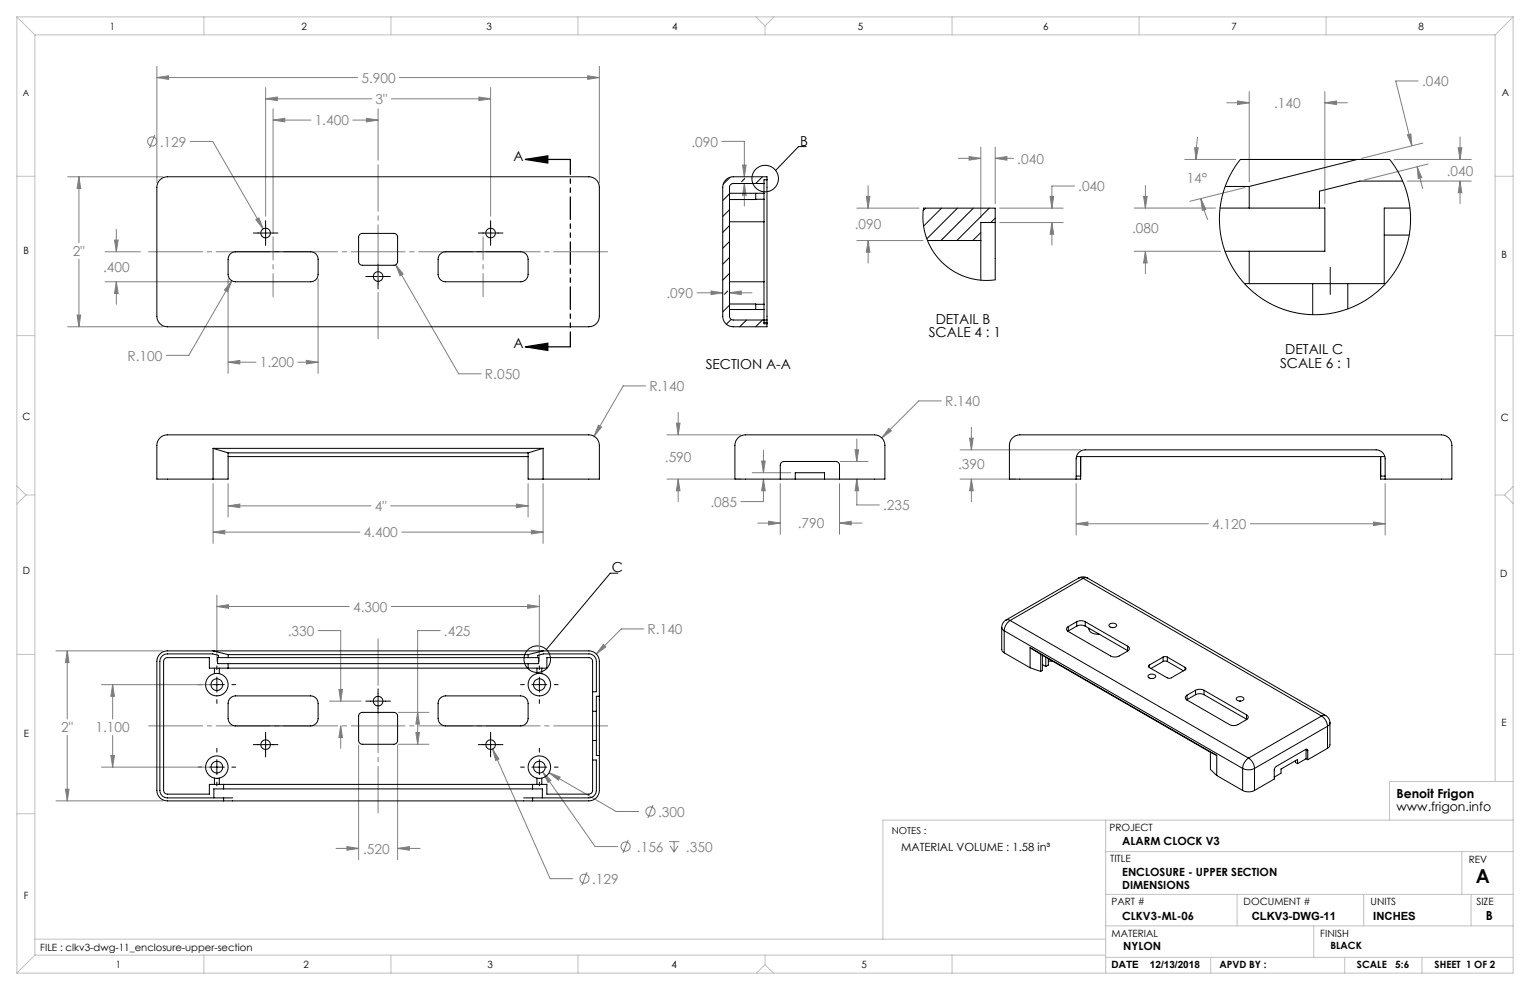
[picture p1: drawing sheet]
<svg xmlns="http://www.w3.org/2000/svg" width="432mm" height="279mm" viewBox="0 0 432 279" stroke-linecap="round" stroke-linejoin="round" font-family="sans-serif">
<g fill="none" stroke="#808080" stroke-width=".28">
<path d="M44.3 18.7v32.9M169.2 18.7v32.9M43.7 38.1l-1.5 3.7M44.3 21.9l3.3-.5v1zM44.3 21.9h56.6M53.7 39.9h6.3l14.3 24.7M75 27.9l3.3-.5v1zM75 24.7v36.3M75 27.9h29.9M77.1 33.9l3.3-.5v1zM77.1 30.7v34.9M77.1 33.9h10.6"/>
<path d="M99.6 33.9h7.1M103.4 33.4l3.3 .5-3.3 .5zM106.7 30.7v14.5M110.4 27.9h28.1M112.7 21.9h56.5M135.2 27.4l3.3 .5-3.3 .5zM138.5 24.7v36.3M165.9 21.4l3.3 .5-3.3 .5zM203.7 39.9h6.4v10M338 38.7l-.5 6.3M346.2 29h6.4M349.3 28.5l3.3 .5-3.3 .5z"/>
<path d="M352.6 25.8v25.6M373.9 29l3.3-.5v1zM373.9 25.8v31.6M373.9 29h6.3M397.2 38.1l1-.3 .3 3.3zM400.3 22.9h-6.4l4.6 18.2M412.1 38.7v6.3M19.1 49.9h26.9M22.3 49.9l.5 3.3h-1zM22.3 49.9v18.6M209.6 46.6h1l-.5 3.3zM210.1 51.8l.5 3.3h-1z"/>
<path d="M210.1 51.8v6.3M241.8 58.7h17.6M244.5 55.4h1l-.5 3.3zM245 52.4v6.3M270.5 44.7h6.3M273.5 44.2l3.3 .5-3.3 .5zM276.8 41.5v20M280.9 44.7l3.3-.5v1zM280.9 41.5v16M280.9 44.7h5.1M282.1 58.7h17.9M296.4 55.4h1l-.5 3.3z"/>
<path d="M303.2 52.5h-6.3v6.2M320.1 58.7h23M322.7 55.4h1.1l-.5 3.3zM323.3 52.4v6.3M334.4 45h14.4M337.2 41.7h1l-.7 3.3zM338.9 56l1.4 3.1-1 .3zM338.9 56l2 6.1M351.3 52.9l-15.5 3.9M393.5 45h21.7M397.1 51.1h18.1M400 47.1l1.2 3-.9 .3z"/>
<path d="M400 47.1l1.5 6.1M401.6 40.4l-17.3 4.3M403 46.3l-18 4.5M411.5 41.7h1.1l-.5 3.3zM412.1 51.1l.5 3.3h-1.1zM412.1 51.1v6.3M22.3 73.1v19.1M29.7 79.5h35.5M29.7 71.1h9.9M32.3 67.8h1l-.5 3.3zM32.8 79.5l.5 3.3h-1zM32.8 64.7v6.4"/>
<path d="M32.8 79.5v6.4M64.4 78.7v26.7M65.4 79.2l-1.2 3.2-.9-.6zM65.4 79.2l-12.1 21.1h-6.4M72.2 62l.9-.5 1.2 3.1zM89.8 78.7v26.7M111.7 74.7l2.1 2.6-.9 .5zM111.7 74.7l17.8 30.8h6.3M241.8 67.9h18.7M245 67.9l.5 3.3h-1zM245 67.9v6.3M282.1 62.8h17.9"/>
<path d="M296.9 62.8l.5 3.3h-1zM296.9 62.8v6.4M320.1 70.9h24.3M323.3 70.9l.5 3.3h-1.1zM323.3 70.9v6.4M19.1 92.2h26.9M21.8 88.9h1l-.5 3.3zM196.7 82.6h7.3M200.7 82.1l3.3 .5-3.3 .5zM205.9 82.6l3.3-.5v1zM205.9 82.6h6.3M64.4 102.2l3.3-.5v1z"/>
<path d="M64.4 102.2h7.8M84 102.2h5.8M86.5 101.7l3.3 .5-3.3 .5zM182.2 108.9h-6.3l-8.2 14.2M190.9 119.4h1l-.5 3.3zM191.4 116.4v6.3M265.7 113.2h-6.4l-10.4 10.4M60.1 136.5v16.9M64.4 136.5v9.4M149 136.5v9.4M153.3 136.5v16.9M168.9 120l.9 .5-2.1 2.6z"/>
<path d="M188.2 122.7h20.9M188.2 135.2h20.9M191.4 135.2l.5 3.3h-1zM191.4 135.2v6.4M212.3 133.4h10.9M215 130.1h1l-.5 3.3zM215.5 135.2l.5 3.3h-1zM215.5 135.2v6.4h-6.4M215.5 127.1v6.3M220.2 136.5v14.3M236.9 136.5v14.3M237.1 130.2h7.9"/>
<path d="M241.3 126.9h1l-.5 3.3zM241.8 135.2l.5 3.3h-1zM241.8 135.2v7.3h6.4M241.8 123.9v6.3M250.8 120.9l.8 .7-2.7 2zM271 135.2h15.6M271 127h34M273.6 123.7h1.1l-.6 3.3zM274.1 135.2l.6 3.3h-1.1zM274.1 120.6v6.4M274.1 135.2v6.4M303.7 136.5v14.5"/>
<path d="M390.9 136.5v14.5M60.1 150.2l3.3-.5v1zM60.1 150.2h41.5M64.4 142.8l3.3-.5v1zM64.4 142.8h40.3M110.2 142.8h38.8M113.4 150.2h39.9M145.7 142.3l3.3 .5-3.3 .5zM150 149.7l3.3 .5-3.3 .5zM213.9 147.6h6.3M216.9 147.1l3.3 .5-3.3 .5zM236.9 147.6l3.3-.5v1z"/>
<path d="M236.9 147.6h6.4M303.7 147.8l3.3-.5v1zM303.7 147.8h37.3M352.9 147.8h38M387.6 147.3l3.3 .5-3.3 .5zM61.2 171.2l3.3-.5v1zM61.2 168v18.7M61.2 171.2h37.4M89.8 178h6.4v19.9M110.4 171.2h41.8M124.2 178h-6.3v32M148.9 170.7l3.3 .5-3.3 .5z"/>
<path d="M152.2 168v18.7M181.7 177.5h-6.4l-7 7.1M15.8 183.7h30.2M19 183.7l.5 3.3h-1zM19 183.7v19.2M28.6 193.2h31.3M31.8 193.2l.5 3.3h-1zM31.8 193.2v9.7M93 197.9h9M95.6 194.6h1.1l-.5 3.3zM170.3 181.9l.7 .7-2.7 2zM19 207.5v18.5"/>
<path d="M28.6 216.5h31.3M31.3 213.2h1l-.5 3.3zM31.8 207.5v9M96.2 204.9l.5 3.3h-1.1zM96.2 204.9v6.3M101.2 210.3v32.3M112.2 210.3v32.3M112.4 201.1h8.6M112.4 210h8.6M117.4 206.7h1l-.5 3.3zM117.9 201.1l.5 3.3h-1zM139 211.4l1.8 2.8-.9 .4z"/>
<path d="M139 211.4l16.3 36.6h6.3M153.2 217.9l2.3 2.4-.8 .6zM153.2 217.9l14.7 21h6.4M155 218.1l3.1 1.2-.5 .9zM155 218.1l18.9 10.9h6.3M15.8 226h30.2M18.5 222.7h1l-.5 3.3zM94.9 239.4h6.3M97.9 238.9l3.3 .5-3.3 .6zM112.2 239.4l3.3-.5v1.1zM112.2 239.4h6.4M177.3 237.1l-1.5 3.7"/>
<path d="M184.3 227.2l-1.5 3.7M188.8 237.5h2.9M189.1 238.7l1.1 1.8M190.2 237.5v3M191.4 238.7l-1.2 1.8M165.7 246.1l-1.5 3.7"/>
<circle cx="43" cy="39.9" r="1.29"/>
<circle cx="176.6" cy="238.9" r="1.29"/>
<circle cx="183.6" cy="229" r="1.29"/>
<circle cx="165" cy="248" r="1.29"/>
</g>
<g fill="none" stroke="#000" stroke-width=".28">
<path d="M227.5 41.4h-2.1l-6.5 6.7M71.5 65.8h6.9M75 62.3v6.9M103.2 78h7M106.7 74.6v6.9M135 65.8h6.9M138.5 62.3v6.9M375.4 75.5v7.6M174.4 161.8h-2.2l-18 21.5M55.9 193.2h1.1M59.1 193.2h4.2M61.2 187.9v1.1"/>
<path d="M61.2 191.1v4.2M61.2 197.5v1M65.4 193.2h1.1M103.2 197.9h7M106.7 194.4v7M146.9 193.2h1.1M150.1 193.2h4.2M152.2 187.9v1.1M152.2 191.1v4.2M152.2 197.5v1M156.5 193.2h1M55.9 216.5h1.1"/>
<path d="M59.1 216.5h4.2M61.2 211.2v1.1M61.2 214.4v4.2M65.4 216.5h1.1M71.5 210.2h6.9M75 206.7v6.9M135 210.2h6.9M138.5 206.7v6.9M146.9 216.5h1.1M150.1 216.5h4.2M152.2 211.2v1.1M152.2 214.4v4.2"/>
<path d="M156.5 216.5h1M61.2 220.7v1.1M152.2 220.7v1.1"/>
<circle cx="216" cy="50.4" r="3.7"/>
<circle cx="151.6" cy="186" r="3.7"/>
</g>
<path d="M148.3 45l6.3-1v2zM148.3 45h12.7M148.3 97.9l6.3-1v2zM148.3 97.9h12.7" fill="none" stroke="#000" stroke-width=".35"/>
<path d="M161 45v52.9" fill="none" stroke="#000" stroke-width=".35" stroke-dasharray="6.3 1.3 1.3 1.3 1.3 1.3" stroke-dashoffset="2.1"/>
<path d="M106.7 46.5v49.1M106.7 229.4v-49.1" fill="none" stroke="#808080" stroke-width=".28" stroke-dasharray="15.2 1.3 1.3 1.3" stroke-dashoffset="2.1"/>
<path d="M172.5 71.1h-131.6M40.9 204.9h131.6" fill="none" stroke="#808080" stroke-width=".28" stroke-dasharray="15.2 1.3 1.3 1.3" stroke-dashoffset="-1.1"/>
<path d="M77.1 83.8v-17M136.3 83.8v-17" fill="none" stroke="#808080" stroke-width=".28" stroke-dasharray="15.2 1.3 1.3 1.3" stroke-dashoffset="8.7"/>
<g fill="none" stroke="#c0c0c0" stroke-width=".28">
<path d="M4.8 4.8l5 5M4.8 4.8h422.2M4.8 4.8v269.8M9.8 9.8h412.2M9.8 9.8v259.8M57.5 4.8v5M110.3 4.8v5M163.1 4.8v5M213.4 4.8l2.5 2.5M215.9 7.3v2.5M218.4 4.8l-2.5 2.5M268.7 4.8v5"/>
<path d="M321.5 4.8v5M374.3 4.8v5M422 9.8v210.7M427 4.8l-5 5M427 4.8v269.8h-422.2M4.8 49.7h5M422 49.7h5M4.8 94.7h5M422 94.7h5M4.8 137.1l2.5 2.6M7.3 139.7l-2.5 2.6M7.3 139.7h2.5"/>
<path d="M422 139.7h2.6M424.6 139.7l2.4 2.4M427 137.3l-2.4 2.4M4.8 184.7h5M422 184.7h5M4.8 229.7h5M312 231.5v43.1M427 231.5h-177.8v33.6M427 220.5h-34.8v11M312 240.3h115M312 252.4h115M349.1 252.4v8.9"/>
<path d="M384.9 252.4v8.9M412.6 240.3v12.1M415.2 252.4v8.9M9.8 265.1h302.2M9.8 269.6l-5 5M9.8 269.6h302.2M57.5 269.6v5M110.3 269.6v5M163.1 269.6v5M215.9 272.2l-2.4 2.4M215.9 272.2l2.4 2.4M215.9 269.6v2.6"/>
<path d="M268.7 269.6v5M312 270.2h115M312 261.3h115M341.7 270.2v4.4M370.8 261.3v8.9M379.5 270.2v4.4M401.3 270.2v4.4"/>
</g>
<path d="M148.3 45l6.3-1v2zM148.3 97.9l6.3-1v2z" fill="#000"/>
<path d="M44.3 21.9l3.3-.5v1zM165.9 21.4l3.3 .5-3.3 .5zM22.3 49.9l.5 3.3h-1zM21.8 88.9h1l-.5 3.3zM32.8 79.5l.5 3.3h-1zM32.3 67.8h1l-.5 3.3zM64.4 102.2l3.3-.5v1zM86.5 101.7l3.3 .5-3.3 .5zM75 27.9l3.3-.5v1zM135.2 27.4l3.3 .5-3.3 .5zM103.4 33.4l3.3 .5-3.3 .5zM77.1 33.9l3.3-.5v1zM65.4 79.2l-2.1 2.6 .9 .6zM111.7 74.7l1.2 3.1 .9-.5zM72.2 62l2.1 2.6-1.2-3.1zM168.9 120l-1.2 3.1 2.1-2.6zM64.4 142.8l3.3-.5v1zM145.7 142.3l3.3 .5-3.3 .5zM60.1 150.2l3.3-.5v1zM150 149.7l3.3 .5-3.3 .5zM153.2 217.9l1.5 3 .8-.6zM139 211.4l.9 3.2 .9-.4zM61.2 171.2l3.3-.5v1zM148.9 170.7l3.3 .5-3.3 .5zM31.3 213.2h1l-.5 3.3zM31.8 193.2l.5 3.3h-1zM19 183.7l.5 3.3h-1zM18.5 222.7h1l-.5 3.3zM155 218.1l2.6 2.1 .5-.9zM170.3 181.9l-2 2.7 2.7-2zM112.2 239.4l3.3-.5v1.1zM97.9 238.9l3.3 .5-3.3 .6zM96.2 204.9l.5 3.3h-1.1zM95.6 194.6h1.1l-.5 3.3zM117.9 201.1l.5 3.3h-1zM117.4 206.7h1l-.5 3.3zM190.9 119.4h1l-.5 3.3zM191.4 135.2l.5 3.3h-1zM250.8 120.9l-1.9 2.7 2.7-2zM216.9 147.1l3.3 .5-3.3 .5zM236.9 147.6l3.3-.5v1zM241.3 126.9h1l-.5 3.3zM241.8 135.2l.5 3.3h-1zM215 130.1h1l-.5 3.3zM215.5 135.2l.5 3.3h-1zM209.6 46.6h1l-.5 3.3zM210.1 51.8l.5 3.3h-1zM205.9 82.6l3.3-.5v1zM200.7 82.1l3.3 .5-3.3 .5zM296.4 55.4h1l-.5 3.3zM296.9 62.8l.5 3.3h-1zM273.5 44.2l3.3 .5-3.3 .5zM280.9 44.7l3.3-.5v1zM244.5 55.4h1l-.5 3.3zM245 67.9l.5 3.3h-1zM322.7 55.4h1.1l-.5 3.3zM323.3 70.9l.5 3.3h-1.1zM337.2 41.7h1l-.7 3.3zM338.9 56l1.4 3.1-1 .3zM373.9 29l3.3-.5v1zM349.3 28.5l3.3 .5-3.3 .5zM412.1 51.1l.5 3.3h-1.1zM411.5 41.7h1.1l-.5 3.3zM400 47.1l1.2 3-.9 .3zM397.2 38.1l1-.3 .3 3.3zM303.7 147.8l3.3-.5v1zM387.6 147.3l3.3 .5-3.3 .5zM273.6 123.7h1.1l-.6 3.3zM274.1 135.2l.6 3.3h-1.1z" fill="#808080"/>
<g fill="none" stroke="#000" stroke-width=".28">
<path d="M45.1 50.8a2.96 2.96 0 0 1 2.1-.9h119a2.96 2.96 0 0 1 3 3v36.4a2.96 2.96 0 0 1-3 2.9h-119a2.96 2.96 0 0 1-2.9-2.9v-36.4a2.96 2.96 0 0 1 .8-2.1zM205.9 54.7l-1.9 1.9M205.9 59.2l-1.9 1.9M205.9 54.5h9.7M206.1 50l-2 2M208.8 51.8h.1M210.2 50.4l-.9 .9M213.3 56.2h2.3M213.3 54.5v1.8h-7.4M215.2 49.9l-1.9 1.9M215.6 51.8h-8.7a1.06 1.06 0 0 0-1 1.1v36.4a1.06 1.06 0 0 0 1 1h9.6M215.6 56.2v6.4"/>
<path d="M216.5 50.7v-.8h-9.6a2.96 2.96 0 0 0-2.9 3v36.4a2.96 2.96 0 0 0 2.9 2.9h9.6v-1.9M216.5 50.7v39.6M216.5 50.7h-.9v5.5M260.6 58.7h20.3v20.3l-4.2 .1-3.9-.9-3.9-1.8-3.1-2.5-2.6-3.2-1.8-3.8-.8-3.9zM261.2 58.7l-.6 .7M265.7 58.7l-5 5.1M270.2 58.7l-8.6 8.7M274.7 58.7l-9.1 9.2M279.2 58.7l-9.1 9.2M344.3 58.7h29.6v12.2h-28.2M345.8 52.6h6.8M350.1 45h42.1l2.5 3.8 1.9 4.2 1.1 4.5 .4 4.3-.4 4.5-1.1 4.4-1.9 4.2-2.5 3.8-3.5 3.6-4.4 3.1-4.8 2.1-5.2 1.1-5.2 .1-5.3-.9-4.9-1.9-4.5-2.9-3.9-3.8-3-4.3-2.1-4.9-1.1-5.2v-5.3l.9-5.2 2-4.8z"/>
<path d="M352.6 52.6v6.1M383 45l-30.4 7.6M395.9 51.1h-12.1l-11.4 2.9v4.7M397.9 58.7h-7.2v21.4h-39.5M65 71.7l.7-.5 .8-.1h21.2a2.12 2.12 0 0 1 2.1 2.1v4.2a2.12 2.12 0 0 1-2.1 2.1h-21.2a2.12 2.12 0 0 1-2.1-2.1v-4.6zM101.5 66.2l.8-.3h8.9a1.06 1.06 0 0 1 1 1v6.9a1.06 1.06 0 0 1-1 1.1h-8.9a1.06 1.06 0 0 1-1.1-1.1v-6.9zM124.3 71.7l.7-.5 .8-.1h21.1a2.12 2.12 0 0 1 2.1 2.1v4.2a2.12 2.12 0 0 1-2.1 2.1h-21.1a2.12 2.12 0 0 1-2.2-2.1l.1-4.6zM205.9 63.7l-1.9 1.9M205.9 68.2l-1.9 1.9M205.9 72.7l-1.9 1.9M205.9 77.1l-1.9 2M205.9 79.5h9.7"/>
<path d="M205.9 62.6h9.7M215.6 79.5v6.4M215.6 62.6v16.9M261.8 67.9h15M276.8 65.6l-2.3 2.3M280.9 62.8h-4.1v16.3M280.9 61.6l-1.3 1.2M352.6 70.9v9.2M390.7 66.3h7M205.4 82.1l-.9 .9M205.9 86.1l-1.9 1.9M205.9 85.8h7.4v1.6"/>
<path d="M205.9 87.4h9.7M206.4 90.1l-1.4 1.4M210.7 90.3l-1.9 1.9M213.3 85.9h2.3M215.2 90.3l-1.9 1.9M215.6 85.9v5.5h.9M215.6 91h.9M370.5 80.1v8.7M380.4 80.1v7.1M60.1 126.5v8.7M60.1 126.5l4.3 1.3M60.1 126.5h93.2"/>
<path d="M64.4 127.8v7.4h-20.1v-9.5a2.96 2.96 0 0 1 2.9-3h119a2.96 2.96 0 0 1 3 3v9.5h-20.2v-7.4M64.4 127.8h84.6M64.4 128.9h84.6M153.3 126.5l-4.3 1.3M153.3 126.5v8.7M208.3 123.6a2.96 2.96 0 0 1 2.1-.9h36.4a2.96 2.96 0 0 1 2.9 3v9.5h-42.3v-9.5a2.96 2.96 0 0 1 .9-2.1zM220.2 135.2v-3.9a1.06 1.06 0 0 1 1.1-1.1h14.6a1.06 1.06 0 0 1 1 1.1v3.9M224.4 135.2v-1.8h8.3v1.8M303.7 135.2v-5.7a2.54 2.54 0 0 1 2.6-2.5h82.1a2.54 2.54 0 0 1 2.5 2.5v5.7M303.7 134.4h1.3M303.8 128.9h87M305 128.9v6.3h-20.1v-9.5a2.96 2.96 0 0 1 2.9-3h119a2.96 2.96 0 0 1 3 3v9.5h-20.1v-6.3"/>
<path d="M389.7 134.4h1.2M282.7 177.1v6.2l.2 .5 .5 .4M282.7 177.1l.2 .5 .5 .4M283.4 178l67.3 38.9M283.4 178v6.2M283.9 175a2.37 2.37 0 0 0-1.2 2.1M283.9 175l.5-.1 .7 .2M285.1 175.1a3.7 3.7 0 0 0-1.7 2.9M285.1 175.1l67.3 38.9M301.5 176.8a.73 .73 0 0 0-.5 .7 .73 .73 0 0 0 .5 .7l12 6.9a2.65 2.65 0 0 0 2.4 0l2.4-1.3a.73 .73 0 0 0 .4-.7 .73 .73 0 0 0-.4-.7M301.5 176.8v1.3M301.5 178.1l-.1 .1"/>
<path d="M303.9 175.5a2.65 2.65 0 0 1 2.4 0M303.9 176.7a2.65 2.65 0 0 1 2.4 0M303.9 175.5l-2.4 1.3M303.9 175.5v1.2M303.9 176.7l-2.4 1.4M304.5 163.1a2.37 2.37 0 0 1 2.4 0M304.5 163.1l.5-.1 .7 .2M304.5 163.1l-20.6 11.9M305.7 163.2l-20.6 11.9M305.7 163.2l67.3 38.9M306.3 175.5l12 6.9M306.3 176.7l12 6.9"/>
<path d="M306.3 175.5v1.2M306.9 163.1l-.6-.1-.6 .2M306.9 163.1l67.3 38.9M307.3 177.3a1.78 1.78 0 0 0 2.1 1.7h.8M313.1 176.2a1.2 1.2 0 0 1 2 .5 1.19 1.19 0 0 1-1.1 .4 1.19 1.19 0 0 1-1-.8zM313.9 177.1h.3M46.5 185.9l.7-.3h11.9v3h95.2v-3h11.9a1.06 1.06 0 0 1 1 1.1v36.4a1.06 1.06 0 0 1-1 1h-11.9v-2.7h-95.2v2.7h-11.9a1.06 1.06 0 0 1-1-1v-36.4zM60.1 183.7l4.3 1.1M60.5 188.6v1.5M61.4 185.6h90.6v1.7h-90.6zM61.6 185.6v-.7l-1.6-.4h-12.8a2.12 2.12 0 0 0-2.1 2.2v36.4a2.12 2.12 0 0 0 2.1 2.1h15.9M61.9 188.6v1.5"/>
<path d="M64.4 184.8v.8M64.4 187.3v1.3M64.4 184.8h84.6M65 197l.7-.4 .8-.2h21.2a2.12 2.12 0 0 1 2.1 2.1v4.2a2.12 2.12 0 0 1-2.1 2.2h-21.2a2.12 2.12 0 0 1-2.1-2.2v-4.6zM124.3 197l.7-.4 .8-.2h21.1a2.12 2.12 0 0 1 2.1 2.1v4.2a2.12 2.12 0 0 1-2.1 2.2h-21.1a2.12 2.12 0 0 1-2.2-2.2l.1-4.6zM149 184.8v.8M149 187.3v1.3M151.5 188.6v1.5M151.8 185.6v-.7l1.6-.4h12.8a2.12 2.12 0 0 1 2.1 2.2v8.5h-1.1M152.9 188.6v1.5M153.3 183.7l-4.3 1.1M169.2 196.5v-9.8a2.96 2.96 0 0 0-3-3h-119a2.96 2.96 0 0 0-2.9 3v36.4a2.96 2.96 0 0 0 2.9 2.9h15.9"/>
<path d="M169.2 196.5v16.7M169.2 196.5h-.9v16.7h.9M283.4 184.2l7.3 4.3M290.7 182.8l52.7 30.4M290.7 182.8v5.7M290.7 182.8l3 1.9M290.7 188.5l3 1M293.7 184.7l47.9 27.6M293.7 184.7v4.8M294.2 187.6l.9 .5M294.2 184.9v4.3l-.5 .3M295.1 185.5v2.6"/>
<path d="M295.9 186.5l1.2 .1M295.9 185.9v1.8l-.8 .4M318.3 182.4v1.2M318.3 183.6l.1 .1M324.1 190.6a1.2 1.2 0 0 1 2 .4 1.19 1.19 0 0 1-1.1 .5 1.19 1.19 0 0 1-1-.8zM324.4 187.7a.36 .36 0 0 0-.3 .3 .36 .36 0 0 0 .3 .4M324.4 188.4l5.4 3 .8-.1 3.9-2.3M324.4 187.7v.7M324.9 191.5h.3M328.2 185.4l.6-.1 .6 .1M328.2 186.7l.6-.1 .6 .1M328.2 185.4l-3.8 2.3"/>
<path d="M328.2 185.4v1.3M328.2 186.7l-3.4 2M329.4 185.4l5.1 3M329.4 185.4v1.3M329.4 186.7l4.6 2.6M334.5 188.4a.36 .36 0 0 1 .2 .3 .36 .36 0 0 1-.2 .3M334.5 188.4v.6M335 196.2a.73 .73 0 0 0-.5 .7 .73 .73 0 0 0 .5 .7l12 6.9a2.65 2.65 0 0 0 2.4 0l2.4-1.4a.73 .73 0 0 0 .5-.7 .73 .73 0 0 0-.5-.7M335 196.2v1.2M335 197.4l-.1 .1M337.4 194.8a2.65 2.65 0 0 1 2.4 0M337.4 196.1a2.65 2.65 0 0 1 2.4 0"/>
<path d="M337.4 194.8l-2.4 1.4M337.4 194.8v1.3M337.4 196.1l-2.4 1.3M339.8 194.8l12 6.9M339.8 194.8v1.3M339.8 196.1l12 6.9M349 196.9a1.2 1.2 0 0 1 2 .5 1.19 1.19 0 0 1-1.1 .5 1.19 1.19 0 0 1-1-.8zM349.8 197.9h.3M60.5 219.6v1.8M61.9 219.6v1.8M101.5 201.4l.8-.3h8.9a1.06 1.06 0 0 1 1 1v6.9a1.06 1.06 0 0 1-1 1h-8.9a1.06 1.06 0 0 1-1.1-1v-6.9zM151.5 219.6v1.8"/>
<path d="M152.9 219.6v1.8M167.2 214.5h1.1v8.6a2.12 2.12 0 0 1-2.1 2.1h-15.9M167.2 209h1.1M167.2 200.7h1.1M169.2 213.2v9.9a2.96 2.96 0 0 1-3 2.9h-15.9M341.6 212.3v4.8l1.8 1.8M341.6 212.3l1.8 .9M343.4 218.9l7.3 4.2M343.4 213.2v5.7M350.7 216.9a3.7 3.7 0 0 0 3.4 0M350.7 216.9v6.2M351.8 201.7v1.3"/>
<path d="M351.8 203h.1M352.4 214a3.7 3.7 0 0 0-1.7 2.9M352.4 214a3.7 3.7 0 0 1 1.7 2.9M354.1 216.9v6.2M365.6 214.7v.5l.6 .3M366.2 215.5v-1.2l-4.7 2.7v1.2l-1.9 1.1M368.6 211.5v.1M368.6 214.1l-2.4 1.4M368.6 211.6v2.5M368.6 211.6l.5 .3M368.6 214.1l.5 .3M369.1 211.9a.36 .36 0 0 0-.2-.4 .36 .36 0 0 0-.4 0l-8.4 4.9-.5 .8v2.7l-5.5 3.2"/>
<path d="M369.1 211.9v2.5M373 202.1a3.7 3.7 0 0 1 1.6 2.9M373 202.1l-20.6 11.9M374.2 202a2.37 2.37 0 0 1 1.1 2M374.2 202l-.6-.1-.6 .2M374.6 205l-20.5 11.9M374.6 211.2l-5.5 3.2M374.6 205v6.2M375.3 204v6.2l-.1 .6-.6 .4M375.3 204l-.1 .5-.6 .5M60.4 225.2v-2.6h92.7v2.6M63.1 226h87.2"/>
<path d="M63.1 225.2h2.5M63.1 221.4v1.2M63.1 225.2v.8M147.8 225.2h2.5M150.3 221.4v1.2M150.3 225.2v.8M350.7 223.1a3.7 3.7 0 0 0 3.4 0"/>
<circle cx="75" cy="65.8" r="1.36"/>
<circle cx="106.7" cy="78" r="1.36"/>
<circle cx="138.5" cy="65.8" r="1.36"/>
<circle cx="61.2" cy="193.2" r="3.2"/>
<circle cx="61.2" cy="193.2" r="1.65"/>
<circle cx="106.7" cy="197.9" r="1.36"/>
<circle cx="152.2" cy="193.2" r="1.65"/>
<circle cx="152.2" cy="193.2" r="3.2"/>
<circle cx="61.2" cy="216.5" r="3.2"/>
<circle cx="61.2" cy="216.5" r="1.65"/>
<circle cx="75" cy="210.2" r="1.36"/>
<circle cx="138.5" cy="210.2" r="1.36"/>
<circle cx="152.2" cy="216.5" r="1.65"/>
<circle cx="152.2" cy="216.5" r="3.2"/>
</g>
<text font-size="5.4" x="416.5" y="249.1">A</text>
<g font-size="3.9" fill="#808080">
<text x="102" y="23.4">5.900</text>
<text x="106" y="29.4">3&quot;</text>
<text x="401.3" y="24.3">.040</text>
<text x="88.8" y="35.4">1.400</text>
<text x="359.6" y="30.5">.140</text>
<text x="45.1" y="41.4">.129</text>
<text x="195.1" y="41.4">.090</text>
<text x="287.1" y="46.2">.040</text>
<text x="304.3" y="54">.040</text>
<text x="334.9" y="51.7">14°</text>
<text x="408.3" y="49.6">.040</text>
<text x="241.2" y="64.7">.090</text>
<text x="319.5" y="65.8">.080</text>
<text x="20.6" y="72.3">2&quot;</text>
<text x="29.1" y="76.7">.400</text>
<text x="188.1" y="84.1">.090</text>
<text x="36" y="101.8">R.100</text>
<text x="73.3" y="103.7">1.200</text>
<text x="136.9" y="107">R.050</text>
<text x="183.3" y="110.4">R.140</text>
<text x="266.7" y="114.6">R.140</text>
<text x="187.6" y="130.4">.590</text>
<text x="270.4" y="132.2">.390</text>
<text x="200.5" y="143">.085</text>
<text x="249.2" y="144">.235</text>
<text x="105.8" y="144.2">4&quot;</text>
<text x="225.2" y="149.1">.790</text>
<text x="342.1" y="149.3">4.120</text>
<text x="102.6" y="151.7">4.400</text>
<text x="99.7" y="172.6">4.300</text>
<text x="81.2" y="179.4">.330</text>
<text x="125.3" y="179.4">.425</text>
<text x="182.8" y="179">R.140</text>
<text x="17.3" y="206.7">2&quot;</text>
<text x="27" y="206.7">1.100</text>
<text x="185.7" y="230.5">.300</text>
<text x="102.5" y="240.9">.520</text>
<text x="179.8" y="240.4">.156</text>
<text x="193.6" y="240.4">.350</text>
<text x="167.1" y="249.5">.129</text>
</g>
<g font-size="3.9">
<text x="225.9" y="41.1">B</text>
<text x="144.9" y="45.4">A</text>
<text x="262.1" y="95.2">SCALE 4 : 1</text>
<text x="264.1" y="91.4">DETAIL B</text>
<text x="144.9" y="98.3">A</text>
<text x="362.7" y="99.9">DETAIL C</text>
<text x="199.2" y="104.2">SECTION A-A</text>
<text x="361.3" y="103.8">SCALE 6 : 1</text>
<text x="172.7" y="161.5">C</text>
</g>
<g font-size="3.5">
<text x="394.1" y="225.3">Benoit Frigon</text>
<text x="394.1" y="228.8">www.frigon.info</text>
<text x="419.3" y="259.7">B</text>
</g>
<g font-size="3.2">
<text x="316.7" y="238.4">ALARM CLOCK V3</text>
<text x="254.3" y="240.1">MATERIAL VOLUME : 1.58 in³</text>
<text x="316.7" y="250.8">DIMENSIONS</text>
<text x="316.7" y="247.3">ENCLOSURE - UPPER SECTION</text>
<text x="316.7" y="259.7">CLKV3-ML-06</text>
<text x="353.3" y="259.7">CLKV3-DWG-11</text>
<text x="387.6" y="259.7">INCHES</text>
<text x="317" y="268.2">NYLON</text>
</g>
<g font-size="2.8">
<text x="31" y="8.5">1</text>
<text x="85.1" y="8.5">2</text>
<text x="137.3" y="8.5">3</text>
<text x="189.7" y="8.5">4</text>
<text x="242.1" y="8.5">5</text>
<text x="294.4" y="8.5">6</text>
<text x="347.6" y="8.5">7</text>
<text x="400.3" y="8.5">8</text>
<text x="423.8" y="27.2">A</text>
<text x="6.7" y="71.8">B</text>
<text x="423.8" y="72.8">B</text>
<text x="6.4" y="118.6">C</text>
<text x="423.5" y="118.9">C</text>
<text x="6.5" y="162.1">D</text>
<text x="423.4" y="163">D</text>
<text x="6.7" y="207.9">E</text>
<text x="423.7" y="204.9">E</text>
<text x="313.1" y="234.6">PROJECT</text>
<text x="313.3" y="243.2">TITLE</text>
<text x="414.5" y="243.6">REV</text>
<text x="6.7" y="253.8">F</text>
<text x="313.7" y="255.3">PART #</text>
<text x="351" y="255.3">DOCUMENT #</text>
<text x="386.8" y="255.3">UNITS</text>
<text x="416.7" y="255.3">SIZE</text>
<text x="11.4" y="268.4">FILE : clkv3-dwg-11_enclosure-upper-section</text>
<text x="313.7" y="264.6">MATERIAL</text>
<text x="372.6" y="264.5">FINISH</text>
<text x="375.5" y="267.9">BLACK</text>
<text x="32.7" y="273.3">1</text>
<text x="85.7" y="273.3">2</text>
<text x="137.6" y="273.3">3</text>
<text x="189.6" y="273.3">4</text>
<text x="243.2" y="273.2">5</text>
<text x="313.7" y="273.3">DATE</text>
<text x="324.5" y="273.3">12/13/2018</text>
<text x="344.1" y="273.1">APVD BY :</text>
<text x="383" y="273.1">SCALE</text>
<text x="393.8" y="273.1">5:6</text>
<text x="404.9" y="273.1">SHEET 1 OF 2</text>
</g>
<text font-size="2.7" x="251.7" y="235.2">NOTES :</text>
<text font-size="2.5" x="6.4" y="27">A</text>
</svg>
